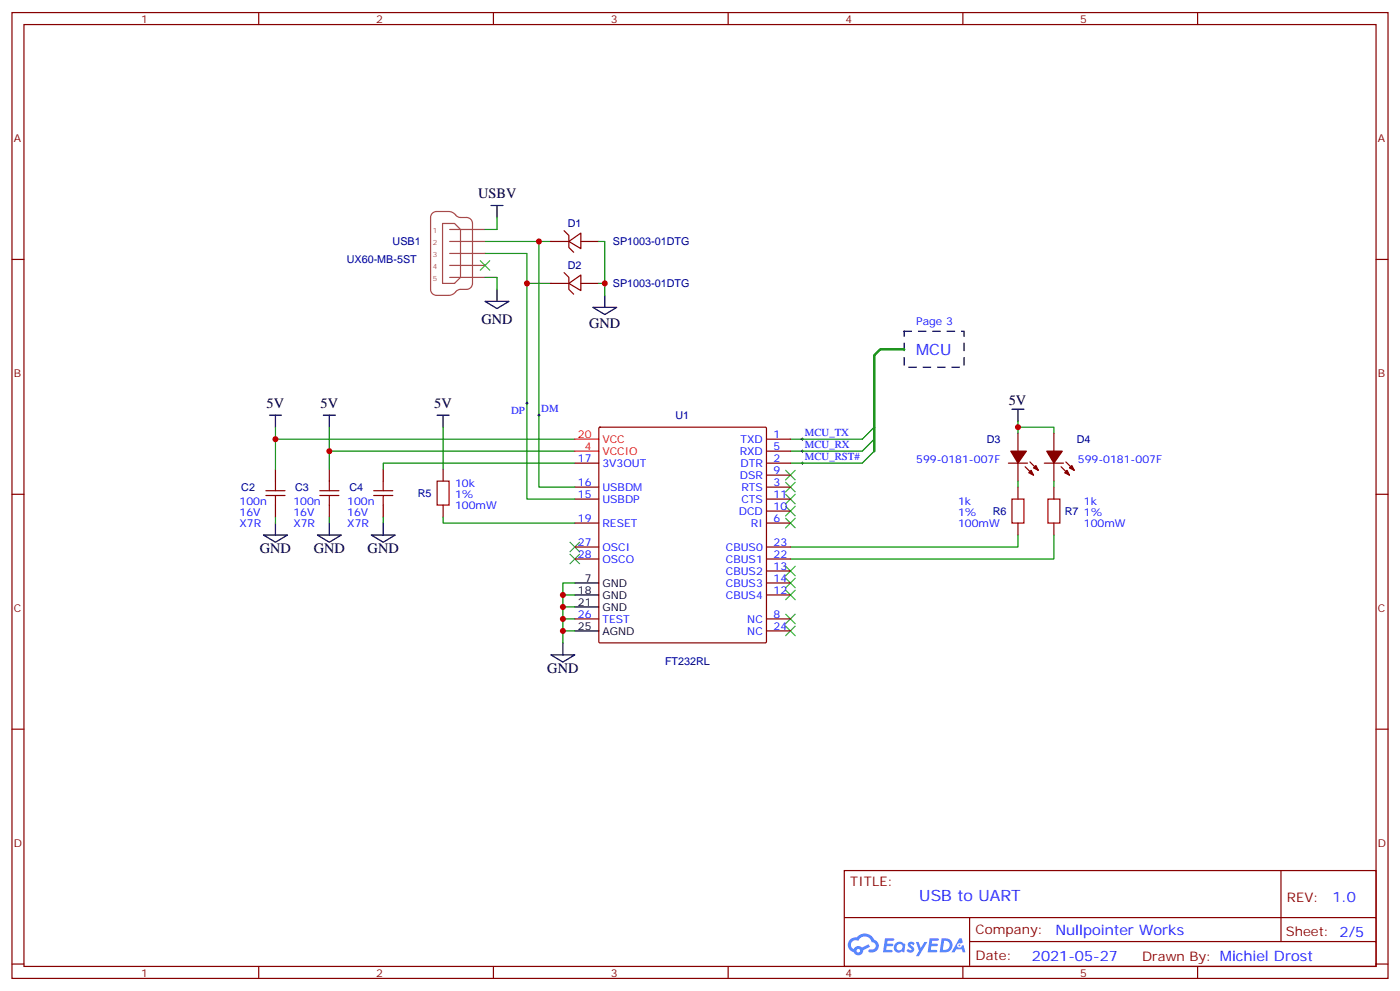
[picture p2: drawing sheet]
<svg xmlns="http://www.w3.org/2000/svg" width="412mm" height="292mm" viewBox="0 0 412 292" stroke-linecap="round" stroke-linejoin="round" font-family="sans-serif">
<g fill="none" stroke="#870000" stroke-width=".35">
<path d="M3.5 3.7h405.4v284.3h-405.4zM7.1 7.2h398.2v277.3h-398.2zM76.2 3.7v3.5M145.3 3.7v3.5M214.5 3.7v3.5M283.6 3.7v3.5M352.8 3.7v3.5M3.5 76.4h3.6M405.3 76.4h3.6M3.5 145.5h3.6M405.3 145.5h3.6M3.5 214.7h3.6"/>
<path d="M405.3 214.7h3.6M248.7 256.3h156.6v28.2h-156.6zM377.3 256.3v20.9M248.7 270.1h156.5M285.6 277.2h119.6M285.6 270.1v14.2M3.5 283.8h3.6M76.2 284.5v3.5M145.3 284.5v3.5M214.5 284.5v3.5M283.6 284.5v3.5M352.8 284.5v3.5"/>
<path d="M405.3 283.8h3.6"/>
</g>
<g fill="#5487ff">
<path d="M267.7 277.5a1.22 1.22 0 0 1 1.7 .2l-.4 .6a.47 .47 0 0 0-.3-.4 .47 .47 0 0 0-.5 .2l.1 .2a1.14 1.14 0 0 1 .8 1.8 1.14 1.14 0 0 1-1.9 0l-.2-.2 .5-.6 .7 .5a.29 .29 0 0 0 .3-.3 .29 .29 0 0 0-.2-.3 1.04 1.04 0 0 1-.6-1.7z"/>
<path d="M260.7 276.2h2.4l.3 .2-.2 .5-1.8 .1-.1 .8h1.5l.3 .4-.3 .4h-1.6l-.2 1.1h1.7l.2 .3-.2 .3-2.6 .1z"/>
<path d="M273.8 276.2h2.4l.3 .2-.1 .5-1.8 .1-.2 .8h1.6l.3 .4-.4 .4-1.6-.1-.1 1.1 1.7 .1 .2 .3-.2 .3-2.6 .1z"/>
<path d="M282.6 276.2h.7l.3 1.3-.6 .3a.69 .69 0 0 0-1 .3 .69 .69 0 0 0 .4 .9 .69 .69 0 0 0 .9-.6l.5-.2 .6 2.2h-.8l-.2-.9h-1.8l-.5 .9h-.8z"/>
<path d="M269.8 277.3h.8l.6 1.8 1.1-1.8h.9l-2.6 4.2h-.8l.9-1.5z"/>
<path d="M277.4 276.2l-.6 4.2h1.3a2.11 2.11 0 0 0 2.5-2.1 2.11 2.11 0 0 0-2.5-2.1zM278.1 277a1.39 1.39 0 0 1 1.7 1.4 1.39 1.39 0 0 1-1.8 1.2h-.3z"/>
<path d="M263.7 277.8a1.54 1.54 0 0 0-.1 2.2 1.54 1.54 0 0 0 2.2 .1l.6 .3 .3-2.3-.2-.3h-.4a1.49 1.49 0 0 0-2.4 0zM264 278.8a.94 .94 0 0 1 1.8 0 .94 .94 0 0 1-1.8 0z"/>
<path d="M250.4 276.6a2.18 2.18 0 0 0 1.1 3.7 1.44 1.44 0 0 0 1.6 .9 1.44 1.44 0 0 0 1.2-1.4l2-1.1-.5-.7-1.9 1a1.47 1.47 0 0 0-2.4 .4 1.39 1.39 0 0 1-.7-1.9 1.39 1.39 0 0 1 2-.5 2.12 2.12 0 0 1 2.2-1.3 2.12 2.12 0 0 1 1.9 1.7 1.14 1.14 0 0 1 1.1 1.4 1.14 1.14 0 0 1-1.7 .7 .43 .43 0 0 0-.5 .4 .43 .43 0 0 0 .4 .5 1.98 1.98 0 0 0 2.5-1.2 1.98 1.98 0 0 0-1.2-2.6 3.1 3.1 0 0 0-5.3-.6l-.9 .1zM252.3 279.9a.55 .55 0 0 1 1.1 0 .55 .55 0 0 1-1.1 0z"/>
<circle cx="282.6" cy="278.3" r=".26"/>
</g>
<g fill="none" stroke="#008700" stroke-width=".35">
<path d="M142.9 71.1h15.8v72.3h10.6M142.9 74.6h12.3v72.3h14.1M146.4 64v3.6h-3.5M158.7 71.1h3.6M176.4 71.1h1.8v12.3h-1.8M142.9 81.7h3.5v3.5M155.2 83.4h7.1M178.2 83.4v3.6M81.1 125.8v3.5M97 125.8v7h72.3M97 132.8v5.3M130.5 125.8v12.3"/>
<path d="M169.3 136.3h-56.4v1.8M169.3 129.3h-88.2v8.8M257.5 125.8l-3.5 3.5h-21.2M257.5 129.3l-3.5 3.5h-21.2M257.5 132.8l-3.5 3.5h-21.2M299.9 124v1.8h10.5v1.7M299.9 125.8v1.7M81.1 152.2v1.8M97 152.2v1.8M112.9 152.2v1.8M130.5 152.2v1.8h38.8M299.9 157.5v3.5h-67.1"/>
<path d="M299.9 141.6v1.8M310.4 157.5v7.1h-77.6M310.4 141.6v1.8M165.8 178.7v3.5h3.5M165.8 175.2v3.5h3.5M169.3 171.6h-3.5v3.6h3.5M165.8 182.2v3.5h3.5M165.8 185.7v3.6"/>
</g>
<path d="M154.9 118.7h.7M155.2 118.4v.7M158.4 122.2h.7M158.7 121.9v.7M236 136.3h.7M236 129.3h.7M236 132.8h.7M236.4 128.9v.7M236.4 132.5v.7M236.4 136v.7" fill="none" stroke="#000" stroke-width=".29"/>
<g fill="none" stroke="#a10000" stroke-width=".35">
<path d="M78.3 145.9h5.7M78.3 144.5h5.7M81.1 141.6v2.9M81.1 145.9v2.8M94.2 145.9h5.6M94.2 144.5h5.6M97 141.6v2.9M97 145.9v2.8M110.1 145.9h5.6M110.1 144.5h5.6M112.9 141.6v2.9M112.9 145.9v2.8"/>
<path d="M128.8 141.6h3.5v7.1h-3.5zM298.1 146.9h3.5v7.1h-3.5zM308.7 146.9h3.5v7.1h-3.5z"/>
</g>
<g fill="none" stroke="#870000" stroke-width=".35">
<path d="M162.3 71.1h5.3M166.2 67.9l1.4 1.4v3.5l1.4 1.5M167.6 71.1l3.5-2.5v4.6zM171.1 71.1h5.3M162.3 83.4h5.3M166.2 80.3l1.4 1.4v3.5l1.4 1.4M167.6 83.4l3.5-2.4v4.5zM171.1 83.4h5.3M81.1 138.1v3.5M97 138.1v3.5M112.9 138.1v3.5M130.5 138.1v3.5"/>
<path d="M169.3 136.3h7.1M176.4 125.9l.3-.1h48.7l.3 .1 .1 63-.2 .3-48.9 .1-.3-.2zM225.8 136.3h7M225.8 132.8h7M225.8 139.9h7M225.8 129.3h7M297 136.3h5.7M299.9 127.5v5.3M299.9 136.3v5.3M302 137.4l2.4 2.5M303.4 136l2.5 2.5M307.6 136.3h5.7"/>
<path d="M310.4 127.5v5.3M310.4 136.3v5.3M312.6 137.4l2.4 2.5M314 136l2.4 2.5M81.1 148.7v3.5M97 148.7v3.5M112.9 148.7v3.5M130.5 148.7v3.5M169.3 154h7.1M169.3 146.9h7.1M169.3 143.4h7.1M225.8 154h7"/>
<path d="M225.8 150.5h7M225.8 146.9h7M225.8 143.4h7M299.9 143.4v3.5M299.9 154v3.5M310.4 143.4v3.5M310.4 154v3.5M169.3 164.6h7.1M169.3 161h7.1M225.8 175.2h7M225.8 168.1h7M225.8 171.6h7"/>
<path d="M225.8 164.6h7M225.8 161h7M169.3 182.2h7.1M225.8 185.7h7M225.8 182.2h7"/>
</g>
<g fill="none" stroke="#000" stroke-width=".35">
<path d="M144.6 60.5h3.6M146.4 60.5v3.5M142.9 88.7h7l-3.5 2.1zM146.4 85.2v3.5M174.6 90.5h7.1l-3.5 2.1zM178.2 87v3.5M79.4 122.2h3.5M81.1 122.2v3.6M95.2 122.2h3.6M97 122.2v3.6M128.8 122.2h3.5M130.5 122.2v3.6"/>
<path d="M298.1 120.5h3.5M299.9 120.5v3.5M77.6 157.5h7.1l-3.6 2.1zM81.1 154v3.5M93.5 157.5h7l-3.5 2.1zM97 154v3.5M109.4 157.5h7l-3.5 2.1zM112.9 154v3.5M169.3 171.6h7.1M169.3 175.2h7.1M169.3 178.7h7.1M162.3 192.8h7l-3.5 2.1z"/>
<path d="M165.8 189.3v3.5M169.3 185.7h7.1"/>
</g>
<path d="M266.3 97.5h17.7v10.6h-17.7z" fill="none" stroke="#000" stroke-width=".35" stroke-dasharray="2.1 2.1"/>
<path d="M266.3 102.8h-7l-1.8 1.8v28.2" fill="none" stroke="#008700" stroke-width=".71"/>
<g fill="none" stroke="#3c3" stroke-width=".35">
<path d="M141.5 76.7l2.8 2.9M144.3 76.7l-2.8 2.9M231.4 138.5l2.8 2.8M234.2 138.5l-2.8 2.8M167.9 159.6l2.8 2.9M170.7 159.6l-2.8 2.9M231.4 142l2.8 2.8M231.4 145.5l2.8 2.8M231.4 149l2.8 2.9M231.4 152.6l2.8 2.8M234.2 142l-2.8 2.8M234.2 145.5l-2.8 2.8"/>
<path d="M234.2 149l-2.8 2.9M234.2 152.6l-2.8 2.8M167.9 163.2l2.8 2.8M170.7 163.2l-2.8 2.8M231.4 173.7l2.8 2.9M231.4 170.2l2.8 2.8M231.4 166.7l2.8 2.8M234.2 173.7l-2.8 2.9M234.2 170.2l-2.8 2.8M234.2 166.7l-2.8 2.8M231.4 184.3l2.8 2.8M231.4 180.8l2.8 2.8"/>
<path d="M234.2 184.3l-2.8 2.8M234.2 180.8l-2.8 2.8"/>
</g>
<g fill="#870000" stroke="#870000" stroke-width=".35">
<path d="M303 139.2l.7-.7 .7 1.4z"/>
<path d="M304.4 137.8l.8-.7 .7 1.4z"/>
<path d="M297.7 132.8h4.6l-2.4 3.5z"/>
<path d="M313.6 139.2l.7-.7 .7 1.4z"/>
<path d="M315 137.8l.7-.7 .7 1.4z"/>
<path d="M308.3 132.8h4.6l-2.5 3.5z"/>
</g>
<path d="M169.3 132.8h7.1M169.3 129.3h7.1" fill="none" stroke="#f00" stroke-width=".35"/>
<path d="M127.4 62.8l1.2-.5h4l.9 .4 1 .9a3.4 3.4 0 0 0 2.9 .4 1.76 1.76 0 0 1 1.8 1.8v17.6a1.76 1.76 0 0 1-1.8 1.8 3.4 3.4 0 0 0-2.9 .4l-1 1-.9 .3-4 .1a1.76 1.76 0 0 1-1.8-1.8v-21.2zM130.4 65.8h3.5l1.8 1.8v14.1l-1.8 1.7h-3.5zM132.5 67.6h10.4M132.5 71.1h10.4M132.5 74.6h10.4M132.5 78.1h10.4M132.5 81.7h10.4" fill="none" stroke="#a64a4a" stroke-width=".35"/>
<g fill="#c00">
<circle cx="81.1" cy="129.3" r=".88"/>
<circle cx="97" cy="132.8" r=".88"/>
<circle cx="165.8" cy="185.7" r=".88"/>
<circle cx="165.8" cy="182.2" r=".88"/>
<circle cx="165.8" cy="178.7" r=".88"/>
<circle cx="165.8" cy="175.2" r=".88"/>
<circle cx="299.9" cy="125.8" r=".88"/>
<circle cx="155.2" cy="83.4" r=".88"/>
<circle cx="158.8" cy="71.1" r=".88"/>
<circle cx="178.2" cy="83.4" r=".88"/>
</g>
<g font-size="4.6" fill="#00f">
<text x="269.9" y="104.6">MCU</text>
<text x="270.8" y="265.3">USB to UART</text>
</g>
<g font-size="4.2">
<text x="140.9" y="58.4">USBV</text>
<text x="141.8" y="95.5">GND</text>
<text x="173.6" y="96.6">GND</text>
<text x="297.2" y="119.3">5V</text>
<text x="78.5" y="120.1">5V</text>
<text x="94.4" y="120.1">5V</text>
<text x="127.9" y="120.1">5V</text>
<text x="76.6" y="162.8">GND</text>
<text x="92.4" y="162.8">GND</text>
<text x="108.3" y="162.8">GND</text>
<text x="161.2" y="198.1">GND</text>
</g>
<g font-size="4.2" fill="#00f">
<text x="392.5" y="265.6">1.0</text>
<text x="310.9" y="275.1">Nullpointer Works</text>
<text x="304" y="282.9">2021-05-27</text>
</g>
<g font-size="3.9" fill="#800">
<text x="250.5" y="260.9">TITLE:</text>
<text x="379.1" y="265.6">REV:</text>
<text x="287.4" y="275.1">Company:</text>
<text x="378.7" y="275.7">Sheet: 2/5</text>
<text x="287.4" y="282.8">Date:</text>
<text x="336.4" y="282.8">Drawn By: Michiel Drost</text>
</g>
<g font-size="3.2" fill="#800">
<text x="41.6" y="6.7">1</text>
<text x="110.8" y="6.7">2</text>
<text x="179.9" y="6.7">3</text>
<text x="249.1" y="6.7">4</text>
<text x="318.2" y="6.7">5</text>
<text x="4.1" y="41.8">A</text>
<text x="405.9" y="41.8">A</text>
<text x="4.1" y="110.9">B</text>
<text x="405.9" y="110.9">B</text>
<text x="4.1" y="180.1">C</text>
<text x="405.9" y="180.1">C</text>
<text x="4.1" y="249.2">D</text>
<text x="405.9" y="249.2">D</text>
<text x="41.6" y="287.5">1</text>
<text x="110.8" y="287.5">2</text>
<text x="179.9" y="287.5">3</text>
<text x="249.1" y="287.5">4</text>
<text x="318.2" y="287.5">5</text>
</g>
<g font-size="3.2" fill="#000080">
<text x="167.2" y="66.9">D1</text>
<text x="102.1" y="77.6">UX60-MB-5ST</text>
<text x="115.6" y="72.3">USB1</text>
<text x="180.6" y="72.2">SP1003-01DTG</text>
<text x="167.2" y="79.3">D2</text>
<text x="180.6" y="84.5">SP1003-01DTG</text>
<text x="199" y="123.3">U1</text>
<text x="290.7" y="130.4">D3</text>
<text x="317.2" y="130.4">D4</text>
<text x="71.1" y="144.6">C2</text>
<text x="86.9" y="144.5">C3</text>
<text x="102.9" y="144.6">C4</text>
<text x="123.1" y="146.3">R5</text>
<text x="292.5" y="151.6">R6</text>
<text x="313.6" y="151.6">R7</text>
<text x="195.9" y="195.7">FT232RL</text>
</g>
<g font-size="3.2" fill="#00f">
<text x="269.9" y="95.8">Page 3</text>
<text x="150.6" y="121.9">DP</text>
<text x="159.5" y="121.4">DM</text>
<text x="218.1" y="130.4">TXD</text>
<text x="227.9" y="128.9">1</text>
<text x="237.1" y="128.4">MCU_TX</text>
<text x="237.1" y="131.9">MCU_RX</text>
<text x="170.2" y="136">17</text>
<text x="177.4" y="137.4">3V3OUT</text>
<text x="217.9" y="133.9">RXD</text>
<text x="218.1" y="137.4">DTR</text>
<text x="227.9" y="132.5">5</text>
<text x="227.9" y="136">2</text>
<text x="237.1" y="135.5">MCU_RST#</text>
<text x="269.9" y="136.3">599-0181-007F</text>
<text x="317.5" y="136.3">599-0181-007F</text>
<text x="134.1" y="143.4">10k</text>
<text x="170.2" y="143.1">16</text>
<text x="217.9" y="140.9">DSR</text>
<text x="227.9" y="139.5">9</text>
<text x="227.9" y="143.1">3</text>
<text x="70.6" y="148.7">100n</text>
<text x="86.4" y="148.7">100n</text>
<text x="102.3" y="148.7">100n</text>
<text x="134.1" y="146.6">1%</text>
<text x="134.1" y="149.8">100mW</text>
<text x="170.2" y="146.6">15</text>
<text x="177.4" y="148">USBDP</text>
<text x="177.4" y="144.5">USBDM</text>
<text x="218.4" y="148">CTS</text>
<text x="218.4" y="144.5">RTS</text>
<text x="227.9" y="146.6">11</text>
<text x="282.2" y="148.7">1k</text>
<text x="319.3" y="148.7">1k</text>
<text x="70.6" y="151.9">16V</text>
<text x="70.6" y="155">X7R</text>
<text x="86.4" y="151.9">16V</text>
<text x="86.4" y="155">X7R</text>
<text x="102.3" y="151.9">16V</text>
<text x="102.3" y="155">X7R</text>
<text x="170.2" y="153.6">19</text>
<text x="177.4" y="155">RESET</text>
<text x="217.6" y="151.5">DCD</text>
<text x="221.2" y="155">RI</text>
<text x="227.9" y="153.6">6</text>
<text x="227.9" y="150.1">10</text>
<text x="282.2" y="151.9">1%</text>
<text x="282.2" y="155">100mW</text>
<text x="319.3" y="151.9">1%</text>
<text x="319.3" y="155">100mW</text>
<text x="170.2" y="160.7">27</text>
<text x="227.9" y="160.7">23</text>
<text x="170.2" y="164.2">28</text>
<text x="177.4" y="162.1">OSCI</text>
<text x="177.4" y="165.6">OSCO</text>
<text x="213.8" y="165.6">CBUS1</text>
<text x="213.8" y="162.1">CBUS0</text>
<text x="227.9" y="167.7">13</text>
<text x="227.9" y="164.2">22</text>
<text x="213.8" y="169.2">CBUS2</text>
<text x="213.8" y="172.7">CBUS3</text>
<text x="227.9" y="171.3">14</text>
<text x="213.8" y="176.2">CBUS4</text>
<text x="227.9" y="174.8">12</text>
<text x="170.2" y="181.9">26</text>
<text x="177.4" y="183.3">TEST</text>
<text x="220.1" y="183.3">NC</text>
<text x="227.9" y="185.4">24</text>
<text x="227.9" y="181.9">8</text>
<text x="220.1" y="186.8">NC</text>
</g>
<g font-size="3.2" fill="#f00">
<text x="170.2" y="128.9">20</text>
<text x="177.4" y="130.4">VCC</text>
<text x="172.3" y="132.5">4</text>
<text x="177.4" y="133.9">VCCIO</text>
</g>
<g font-size="3.2">
<text x="172.3" y="171.3">7</text>
<text x="177.4" y="172.7">GND</text>
<text x="170.2" y="174.8">18</text>
<text x="170.2" y="178.3">21</text>
<text x="177.4" y="176.2">GND</text>
<text x="177.4" y="179.7">GND</text>
<text x="170.2" y="185.4">25</text>
<text x="177.4" y="186.8">AGND</text>
</g>
<g font-size="2.1" fill="#a54b4b">
<text x="127.5" y="68.6">1</text>
<text x="127.5" y="72.1">2</text>
<text x="127.5" y="75.7">3</text>
<text x="127.5" y="79.2">4</text>
<text x="127.5" y="82.7">5</text>
</g>
</svg>
